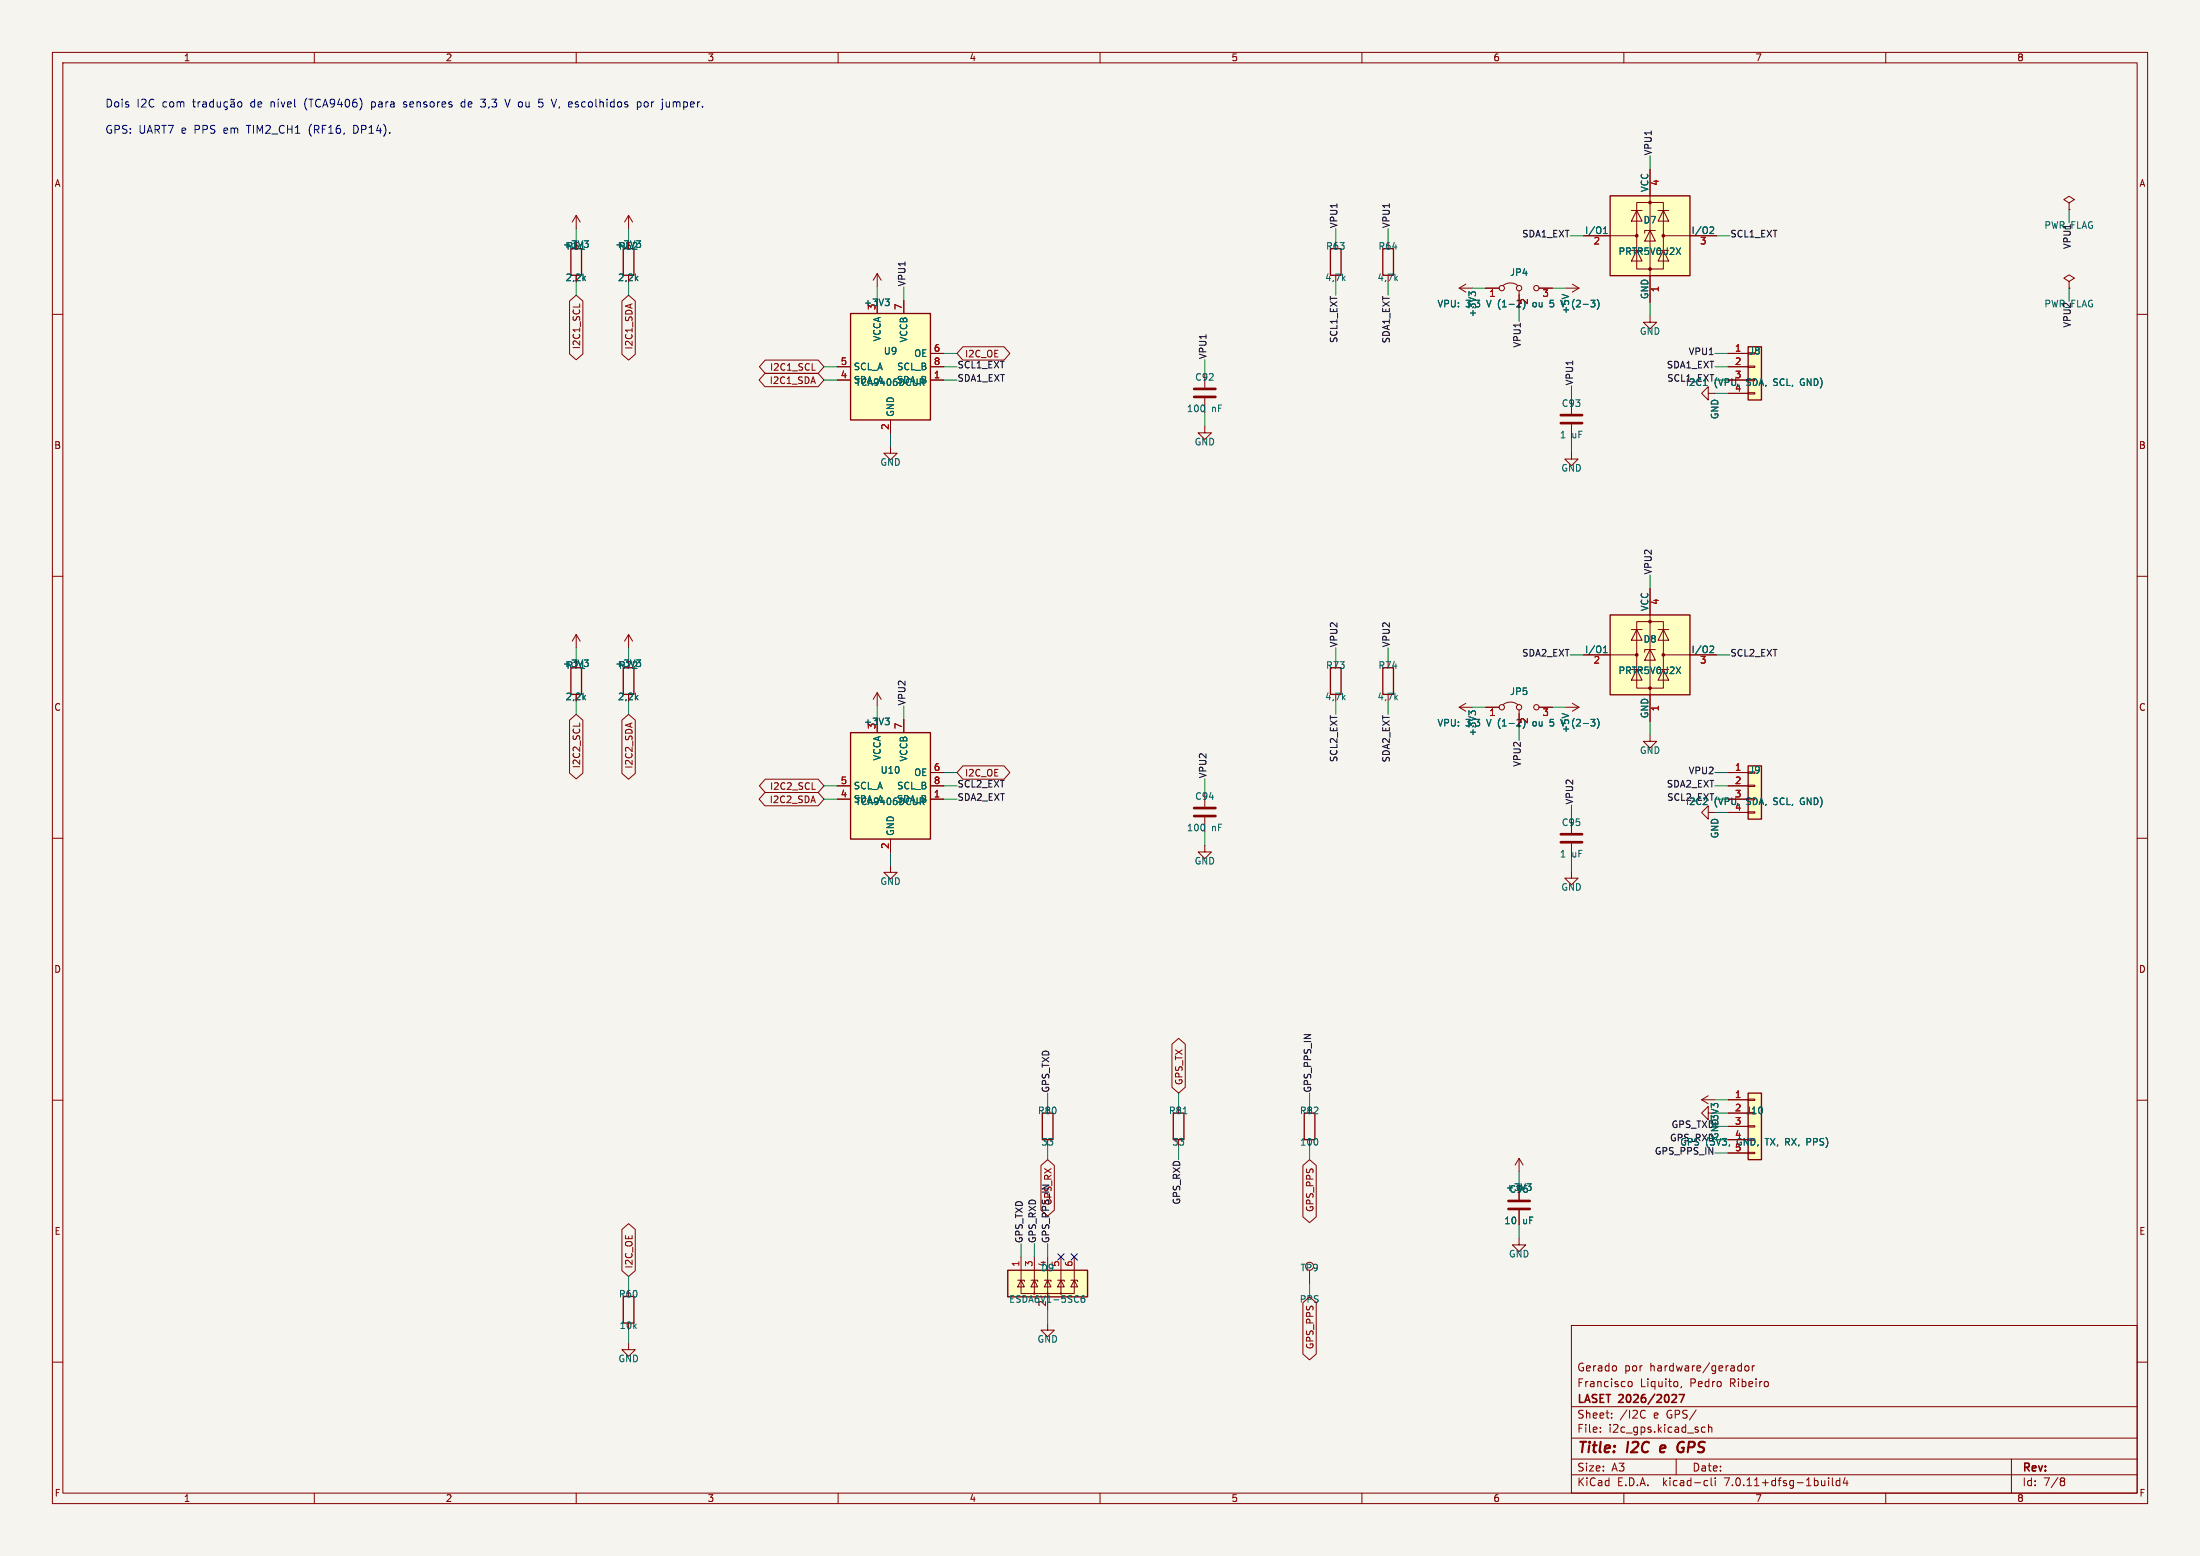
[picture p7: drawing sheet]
<svg xmlns="http://www.w3.org/2000/svg" width="420mm" height="297mm" viewBox="0 0 420 297" stroke-linecap="round" stroke-linejoin="round" font-family="sans-serif">
<path d="M0 0h420v297h-420z" fill="#f5f4ef" stroke="#f5f4ef" stroke-width=".19"/>
<g fill="none" stroke="#840000" stroke-width=".19">
<path d="M10 10h400v277h-400zM12 12h396v273h-396zM60 10v2M110 10v2M160 10v2M210 10v2M260 10v2M310 10v2M360 10v2M312.5 38.7h5v12.7h-5zM315 32.3v25.4M395 38.7l1-.6-1-.6-1 .6 1 .6v1.3"/>
<path d="M395 40h.1M10 60h2M108.7 57.5l1.3-1.2 1.3 1.2v10.1l-1.3 1.1-1.3-1.1zM110 41.1v2.5M110 41.1l-.8 1.3M110 41.1l.8 1.3M110.7 58v.6M118.7 57.5l1.3-1.2 1.3 1.2v10.1l-1.3 1.1-1.3-1.1zM120 41.1l-.8 1.3M120 41.1v2.5M120 41.1l.8 1.3M167.5 52.2v2.6"/>
<path d="M167.5 57.3v2.5M167.5 52.2l-.8 1.3M167.5 52.2l.7 1.3M172.5 57.3v2.5M278.6 55h2.5M278.6 55l1.2 .8M279.8 54.2l-1.2 .8M283.6 55h2.6M287 54.5a2.26 2.26 0 0 1 2.7 0M290 55.5v3.3M293.8 55h2.5M298.9 55h2.5"/>
<path d="M300.2 54.2l1.2 .8M301.4 55l-1.2 .8M302.3 45h10.2M311.4 40.2h2.1M312.5 47.8l1 2h-2.1zM312.5 40.2l1 2h-2.1zM315 44l1 2h-2zM316 44h-2v.5M316.5 40.2h2.1M317.5 47.8l1.1 2h-2.1zM317.5 40.2l1.1 2h-2.1zM317.5 45h10.2"/>
<path d="M395 53.7l1-.6-1-.6-1 .6 1 .6v1.3M395 55h.1M408 60h2M146 71.3h10.2l1.1 1.2-1.1 1.3h-10.2l-1.1-1.3zM146.1 68.7h10.1l1.1 1.3-1.1 1.3h-10.1l-1.1-1.3zM155 70.7h.6M159.8 72.5h2.6M159.8 70h2.6M177.6 72.5h2.6M177.6 70h2.6M177.6 67.5h2.6M183.8 66.2h7.9l1.1 1.3-1.1 1.2h-7.9l-1.1-1.2z"/>
<path d="M230 71.2v2.8M230 76v2.8M300 76.2v2.8M315 60.2v1.3h1.3l-1.3 1.3-1.3-1.3h1.3M326.1 75.1v-1.3l-1.3 1.3 1.3 1.3v-1.3h1.3M329.9 72.5h3.8M329.9 70h3.8M329.9 67.5h3.8M329.9 75.1h3.8M333.7 75h1.3v.2h-1.3zM333.7 69.9h1.3v.2h-1.3zM170 85.2v1.3h1.3l-1.3 1.3-1.3-1.3h1.3"/>
<path d="M170 80.2v2.5M230 81.4v1.2h1.3l-1.3 1.3-1.3-1.3h1.3M300 86.4v1.2h1.3l-1.3 1.3-1.3-1.3h1.3M300 81v2.8M10 110h2M312.5 118.7h5v12.7h-5zM315 112.3v25.4M408 110h2M108.7 137.5l1.3-1.2 1.3 1.2v10.1l-1.3 1.1-1.3-1.1zM110 121.1v2.5M110 121.1l-.8 1.3M110 121.1l.8 1.3"/>
<path d="M110.7 138v.6M118.7 137.5l1.3-1.2 1.3 1.2v10.1l-1.3 1.1-1.3-1.1zM120 121.1v2.5M120 121.1l-.8 1.3M120 121.1l.8 1.3M167.5 132.2v2.6M167.5 137.3v2.5M167.5 132.2l-.8 1.3M167.5 132.2l.7 1.3M172.5 137.3v2.5M278.6 135h2.5M278.6 135l1.2 .8"/>
<path d="M279.8 134.2l-1.2 .8M283.6 135h2.6M287 134.5a2.26 2.26 0 0 1 2.7 0M290 135.5v3.3M293.8 135h2.5M298.9 135h2.5M300.2 134.2l1.2 .8M301.4 135l-1.2 .8M302.3 125h10.2M311.4 120.2h2.1M312.5 127.8l1 2h-2.1zM312.5 120.2l1 2h-2.1z"/>
<path d="M315 124l1 2h-2zM316 124h-2v.5M316.5 120.2h2.1M317.5 127.8l1.1 2h-2.1zM317.5 120.2l1.1 2h-2.1zM317.5 125h10.2M10 160h2M146 151.3h10.2l1.1 1.2-1.1 1.3h-10.2l-1.1-1.3zM146.1 148.7h10.1l1.1 1.3-1.1 1.3h-10.1l-1.1-1.3zM155 150.7h.6M159.8 150h2.6M159.8 152.5h2.6"/>
<path d="M177.6 147.5h2.6M177.6 150h2.6M177.6 152.5h2.6M183.8 146.2h7.9l1.1 1.3-1.1 1.2h-7.9l-1.1-1.2zM230 151.2v2.8M230 156v2.8M300 156.2v2.8M315 140.2v1.3h1.3l-1.3 1.3-1.3-1.3h1.3M326.1 155.1v-1.3l-1.3 1.3 1.3 1.2v-1.2h1.3M329.9 147.5h3.8M329.9 150h3.8M329.9 152.5h3.8"/>
<path d="M329.9 155.1h3.8M333.7 155h1.3v.2h-1.3zM333.7 149.9h1.3v.2h-1.3zM408 160h2M170 165.2v1.3h1.3l-1.3 1.3-1.3-1.3h1.3M170 160.2v2.5M230 161.3v1.3h1.3l-1.3 1.3-1.3-1.3h1.3M300 166.3v1.3h1.3l-1.3 1.3-1.3-1.3h1.3M300 161v2.8M223.7 199.3l1.3-1.1 1.3 1.1v8.2l-1.3 1.2-1.3-1.2zM10 210h2M324.8 209.9h2.6"/>
<path d="M324.8 209.9l1.3 .8M326.1 212.5v-1.3l-1.3 1.3 1.3 1.2v-1.2h1.3M326.1 209.2l-1.3 .7M329.9 209.9h3.8M329.9 212.5h3.8M329.9 215h3.8M329.9 217.5h3.8M333.7 220h1.3v.2h-1.3zM333.7 214.9h1.3v.2h-1.3zM333.7 209.8h1.3v.2h-1.3zM408 210h2M118.7 234.7l1.3-1.1 1.3 1.1v7.8l-1.3 1.2-1.3-1.2z"/>
<path d="M194.9 239.9v7h10.2v-7M197.5 239.9v7M198.7 222.5l1.3-1.1 1.3 1.1v8.5l-1.3 1.1-1.3-1.1zM200 239.9v10.2M202.5 239.9v7M248.7 222.5l1.3-1.1 1.3 1.1v9.8l-1.3 1.1-1.3-1.1zM290 236.4v1.2h1.3l-1.3 1.3-1.3-1.3h1.3M290 221.1v2.6M290 226.2v2.8M290 231v2.8M290 221.1l-.8 1.3M290 221.1l.8 1.3"/>
<path d="M329.9 220.1h3.8M10 260h2M120 256.4v1.2h1.3l-1.3 1.3-1.3-1.3h1.3M194.3 244.4h1.3v.2M194.9 244.4l.7 1.2h-1.3zM196.8 244.4h1.3v.2M197.5 244.4l.6 1.2h-1.3zM199.4 244.4h1.2v.2M200 252.6v1.3h1.3l-1.3 1.3-1.3-1.3h1.3M200 244.4l.6 1.2h-1.2zM201.9 244.4h1.3v.2M202.5 244.4l.7 1.2h-1.3z"/>
<path d="M204.4 244.4h1.3v.2M205.1 244.4l.6 1.2h-1.3zM248.7 248.7l1.3-1.2 1.3 1.2v9.8l-1.3 1.1-1.3-1.1zM250 242.5v2.5M300 253h108v32h-108zM408 260h2M300 278.5h108M300 274.5h108M300 268.5h108M305.5 273.2v.2M305.5 272.5v.1M307.7 270.5v.2"/>
<path d="M307.7 269.8v.1M310.9 263.8l.4-.1 .3 .3v.4l-.3 .3-.4-.1-.1-.2zM313.7 269.2l.4 .1M314.1 270.5l-.4 .2M320 278.5v3M321 264.6l-.1 .3M325.5 272.5l-.4-.1-.3 .3 .1 .6h.6M326.2 272.5l.2-.1 .3 .1 .1 .9M326.2 271.9v1.5M332 260.7l.4 .1M332.4 260.2v1.5M332.4 261.6l-.4 .1"/>
<path d="M333.2 260.8l.2-.1 .4 .1 .1 .6-.2 .2-.3 .1-.2-.2zM334.5 260.7v1M334.9 260.7l-.2 .1-.2 .2M384 278.5v6.5M60 285v2M110 285v2M160 285v2M210 285v2M260 285v2M300 281.5h108M310 285v2M325.6 282.6l.4 .1"/>
<path d="M326 283.5l-.4 .1M326.7 282.1v1.3l.2 .2M327.4 282.1v.1M327.4 282.6v1M349.1 282.1v.1M349.1 282.6v1M349.8 282.1v1.3l.2 .2M351.2 282.7l-.4-.1-.3 .3 .2 .6h.5M351.2 282.1v1.5M352.2 282l-.3 1.1h.9M352.6 282.6v1M360 285v2"/>
<path d="M393.6 282.1h.3l.3 .3-.3 .3M393.6 282.7h.3M393.9 282.7l.2 .2 .1 .4-.3 .3h-.3"/>
<circle cx="286.7" cy="55" r=".51"/>
<circle cx="290" cy="55" r=".51"/>
<circle cx="293.3" cy="55" r=".51"/>
<circle cx="286.7" cy="135" r=".51"/>
<circle cx="290" cy="135" r=".51"/>
<circle cx="293.3" cy="135" r=".51"/>
<circle cx="197.5" cy="246.9" r=".13"/>
<circle cx="200" cy="246.9" r=".13"/>
<circle cx="202.5" cy="246.9" r=".13"/>
<circle cx="250" cy="241.7" r=".76"/>
</g>
<path d="M317.1 276l-.2 .9 .2 .3M317.9 276.3l-1 .2M320.3 276.9a.68 .68 0 0 0 1 .2M321.1 276.3h.3M321.3 275.2a.81 .81 0 0 0-.9 .5" fill="none" stroke="#840000" stroke-width=".4"/>
<path d="M319.4 266.2l.5 .1 .1 .3-.9 1.1h.9M320.5 266.2h1l-.6 1.5" fill="none" stroke="#840000" stroke-width=".3"/>
<g fill="none" stroke="#840000" stroke-width=".25">
<path d="M307.4 37.4h15.2v15.2h-15.2zM109 47.5h2v5h-2zM119 47.5h2v5h-2zM162.4 59.8h15.2v20.4h-15.2zM254 47.5h2v5h-2zM264 47.5h2v5h-2zM333.7 66.2h2.6v10.2h-2.6zM307.4 117.4h15.2v15.2h-15.2zM109 127.5h2v5h-2zM119 127.5h2v5h-2zM162.4 139.8h15.2v20.4h-15.2zM254 127.5h2v5h-2z"/>
<path d="M264 127.5h2v5h-2zM333.7 146.2h2.6v10.1h-2.6zM199 212.5h2v5h-2zM224 212.5h2v5h-2zM249 212.5h2v5h-2zM333.7 208.7h2.6v12.7h-2.6zM119 247.5h2v5h-2zM192.4 242.5h15.2v5h-15.2z"/>
</g>
<g fill="none" stroke="#006464" stroke-width=".19">
<path d="M111.5 46h.8l-.4 .4M112.1 46.4l.2 .3v.3l-.2 .2M121.5 46h.8l-.4 .4M122.1 46.4l.2 .3v.3l-.2 .2M169 57.1h.8l-.5 .5M169.5 57.6l.3 .2v.3l-.3 .2M280.9 56.1l-.5-.4v.8M280.9 55.9l.2-.2h.3l.3 .2M291 58.7l-.2 .4M295.9 58.5l.2 .1M296.6 57.3h-.6l-.1 .6 .2-.1M298.2 56.2l1.3 .4"/>
<path d="M306.1 43.7l.4-.4v1.3M306.1 44.6h.7M326.6 43.3l.4 .1 .2 .3-.8 .9h.8M111.5 126h.8l-.4 .4M112.1 126.4l.2 .3v.3l-.2 .2M121.5 126h.8l-.4 .4M122.1 126.4l.2 .3v.3l-.2 .2M169 137.1h.8l-.5 .5M169.5 137.6l.3 .2v.3l-.3 .2M280.9 136.1l-.5-.4v.8M280.9 135.9l.2-.2h.3l.3 .2M291 138.7l-.2 .4"/>
<path d="M295.9 138.5l.2 .1M296.6 137.3h-.6l-.1 .6 .2-.1M298.2 136.2l1.3 .4M306.1 124.6h.7M306.1 123.7l.4-.4v1.3M326.6 123.3l.4 .1 .2 .3-.8 .9h.8M225.9 212.6h.7M327.2 211l-.5-.4v.8M327.2 210.9l.2-.3h.3l.3 .3M344.9 218h.5M345.4 217.3h-.5v1.3M291.5 226h.8l-.4 .4"/>
<path d="M292.1 226.4l.2 .3v.3l-.2 .2M207 247.3l-.4 .1a.85 .85 0 0 0 0 1.2l.4-.1 .1-.5-.2-.2-.4 .1-.1 .1"/>
</g>
<g fill="#ffffc2" stroke="#ffffc2" stroke-width=".19">
<path d="M307.4 117.4h15.2v15.2h-15.2z"/>
<path d="M333.7 208.7h2.6v12.7h-2.6z"/>
<path d="M307.4 37.4h15.2v15.2h-15.2z"/>
<path d="M333.7 146.2h2.6v10.1h-2.6z"/>
<path d="M162.4 59.8h15.2v20.4h-15.2z"/>
<path d="M333.7 66.2h2.6v10.2h-2.6z"/>
<path d="M162.4 139.8h15.2v20.4h-15.2z"/>
<path d="M192.4 242.5h15.2v5h-15.2z"/>
</g>
<g fill="#840000" stroke="#840000" stroke-width=".19">
<circle cx="312.5" cy="125" r=".25"/>
<circle cx="315" cy="131.3" r=".25"/>
<circle cx="315" cy="118.6" r=".25"/>
<circle cx="317.5" cy="125" r=".25"/>
<circle cx="312.5" cy="45" r=".25"/>
<circle cx="315" cy="51.3" r=".25"/>
<circle cx="315" cy="38.7" r=".25"/>
<circle cx="317.5" cy="45" r=".25"/>
</g>
<path d="M228 75.8h4M228 74.2h4M298 79.2h4M298 80.8h4M228 155.8h4M228 154.2h4M298 159.2h4M298 160.8h4M288 230.8h4M288 229.2h4" fill="none" stroke="#840000" stroke-width=".51"/>
<g fill="none" stroke="#0000c2" stroke-width=".19">
<path d="M36.7 19.4h.6M37 18.9v1.3l.3 .2M37.8 19.4v1M38.2 19.4l-.2 .1-.2 .2M38.7 19.5h.6l.1 .9M39.4 19.8l-.5 .1a.29 .29 0 0 0-.2 .3 .29 .29 0 0 0 .2 .2h.5M40.7 19.5l-.4-.1-.3 .3 .2 .7h.5M40.7 18.9v1.5M41.5 19.4v1h.4l.2-.1M42.1 19.4v1M43.5 19.5l-.5-.1-.3 .3 .2 .7h.6M44.1 19.5h.6v.9"/>
<path d="M44.7 19.8l-.5 .1a.29 .29 0 0 0-.2 .3 .29 .29 0 0 0 .2 .2h.5M44.7 18.9l-.2 .2-.3-.2-.2 .2M45.5 19.6l.2-.2 .4 .2 .1 .5-.2 .3h-.3l-.2-.1zM51.7 19.6l.3-.2 .3 .1 .1 .9M51.7 19.4v1M53.1 19.4v1M53.2 18.9l-.2 .2M53.7 19.4l.3 1 .4-1M54.9 19.9l.7-.1-.1-.3-.4-.1-.2 .2 .1 .8h.5M56.2 18.9v1.3l.3 .2M71 19.4v1.5M71.1 19.4l-.1 .1"/>
<path d="M77.2 19.4l-.2 .2 .2 .3M88.6 19.4l-.4 .1-.2 .2 .1 .6 .5 .1M91.7 18.9h1l-.5 .6h.2M96.4 18.9l.5 1.5 .5-1.5M102.9 18.9h.7M103 19.5h.4l.3 .3-.2 .6h-.5M121.7 19.5l.4-.1 .3 .3-.2 .7h-.5M121.7 19.4v1.5M123.2 19.4l-.2 .3v.4l.2 .3M127.8 19.4v1M43.2 20.5l.2 .2-.1 .2h-.3M67.9 23.9h-.4v1.5h.4"/>
<path d="M71 20.4h.1M77 20.4h.5M92 20.4h.4M127.8 20.3l-.4 .1"/>
</g>
<g fill="none" stroke="#009600" stroke-width=".19">
<path d="M315 29.8v2.5M395 40v2.5M110 43.6v2.6M110 53.8v2.5M120 43.6v2.6M120 53.8v2.5M167.5 54.8v2.5M172.5 54.8v2.5M255 43.6v2.6M255 53.8v2.5M265 43.6v2.6M265 53.8v2.5"/>
<path d="M281.1 55h2.5M290 58.8v2.5M296.3 55h2.6M299.8 45h2.5M315 57.7v2.5M327.7 45h2.5M395 55v2.5M157.3 72.5h2.5M157.3 70h2.5M180.2 67.5h2.5M180.2 72.5h2.5M180.2 70h2.5"/>
<path d="M230 68.7v2.5M230 78.8v2.6M300 73.7v2.5M327.4 67.5h2.5M327.4 70h2.5M327.4 75.1h2.5M170 82.7v2.5M300 83.8v2.6M315 109.8v2.5M110 123.6v2.6M110 133.8v2.5M120 123.6v2.6"/>
<path d="M120 133.8v2.5M167.5 134.8v2.5M172.5 134.8v2.5M255 123.6v2.6M255 133.8v2.5M265 123.6v2.6M265 133.8v2.5M281.1 135h2.5M290 138.8v2.5M296.3 135h2.6M299.8 125h2.5M315 137.7v2.5"/>
<path d="M327.7 125h2.5M157.3 152.5h2.5M157.3 150h2.5M180.2 147.5h2.5M180.2 152.5h2.5M180.2 150h2.5M230 148.6v2.6M230 158.8v2.5M300 153.6v2.6M327.4 147.5h2.5M327.4 150h2.5M327.4 155.1h2.5"/>
<path d="M170 162.7v2.5M300 163.8v2.5M200 208.7v2.5M200 218.8v2.6M225 208.7v2.5M225 218.8v2.6M250 208.7v2.5M250 218.8v2.6M327.4 215h2.5M327.4 212.5h2.5M327.4 209.9h2.5M194.9 237.4v2.5"/>
<path d="M197.5 237.4v2.5M200 237.4v2.5M290 223.7v2.5M290 233.8v2.6M327.4 220.1h2.5M120 243.7v2.5M120 253.8v2.6M200 250.1v2.5M250 245v2.5"/>
</g>
<path d="M201.9 239.3l1.2 1.2M203.1 239.3l-1.2 1.2M204.5 239.3l1.2 1.2M205.7 239.3l-1.2 1.2" fill="none" stroke="#000084" stroke-width=".19"/>
<g font-size="2.8" fill="#840000">
<text x="301" y="277.9">Title:</text>
<text x="310.6" y="277.9">I2C</text>
<text x="317.8" y="277.9">e</text>
<text x="321.9" y="277.9">GPS</text>
</g>
<g font-size="2.1" fill="#0000c2">
<text x="20" y="20.7">Dois</text>
<text x="26.1" y="20.7">I2C</text>
<text x="31" y="20.7">com</text>
<text x="48.1" y="20.7">de</text>
<text x="58.7" y="20.7">(TCA9406)</text>
<text x="71.6" y="20.7">para</text>
<text x="77.9" y="20.7">sensores</text>
<text x="89.1" y="20.7">de</text>
<text x="93" y="20.7">3,3</text>
<text x="97.9" y="20.7">V ou</text>
<text x="104.5" y="20.7">5</text>
<text x="107.2" y="20.7">V, escolhidos</text>
<text x="123.7" y="20.7">por</text>
<text x="128.7" y="20.7">jumper.</text>
<text x="20" y="25.7">GPS: UART7 e PPS</text>
<text x="43" y="25.7">em</text>
<text x="47.6" y="25.7">TIM2_CH1</text>
<text x="59.5" y="25.7">(RF16,</text>
<text x="68.2" y="25.7">DP14).</text>
</g>
<g font-size="2.1" fill="#840000">
<text x="301" y="262">Gerado</text>
<text x="310.1" y="262">por</text>
<text x="315" y="262">hardware/gerador</text>
<text x="301" y="268.2">LASET 2026/2027</text>
<text x="301" y="265">Francisco</text>
<text x="313.1" y="265">Liquito,</text>
<text x="322.7" y="265">Pedro</text>
<text x="330.4" y="265">Ribeiro</text>
<text x="301" y="273.7">File:</text>
<text x="301" y="271">Sheet:</text>
<text x="307.1" y="273.7">i2c_gps.kicad_sch</text>
<text x="309.2" y="271">/I2C</text>
<text x="315.7" y="271">e GPS/</text>
<text x="301" y="281.1">Size:</text>
<text x="307.6" y="281.1">A3</text>
<text x="323" y="281.1">Date:</text>
<text x="386" y="281.3">Rev:</text>
<text x="301" y="283.9">KiCad</text>
<text x="308.7" y="283.9">E.D.A.</text>
<text x="317.6" y="283.9">kicad-cli</text>
<text x="329.5" y="283.9">7.0.11+dfsg-1build4</text>
<text x="386" y="283.9">Id:</text>
<text x="390.1" y="283.9">7/8</text>
</g>
<g font-size="1.8" fill="#840000">
<text x="35" y="11.9">1</text>
<text x="85" y="11.9">2</text>
<text x="135" y="11.9">3</text>
<text x="185" y="11.9">4</text>
<text x="235" y="11.9">5</text>
<text x="285" y="11.9">6</text>
<text x="335" y="11.9">7</text>
<text x="385" y="11.9">8</text>
<text x="10.3" y="35.9">A</text>
<text x="408.3" y="35.9">A</text>
<text x="108.1" y="47.9">R61</text>
<text x="118.1" y="47.9">R62</text>
<text x="107.9" y="53.9">2,2k</text>
<text x="117.9" y="53.9">2,2k</text>
<text x="111" y="66.8" transform="rotate(-90 111 66.8)">I2C1_SCL</text>
<text x="121" y="66.8" transform="rotate(-90 121 66.8)">I2C1_SDA</text>
<text x="146.9" y="71">I2C1_SCL</text>
<text x="146.8" y="73.5">I2C1_SDA</text>
<text x="10.3" y="85.9">B</text>
<text x="408.2" y="85.9">B</text>
<text x="10.3" y="135.9">C</text>
<text x="107.9" y="133.9">2,2k</text>
<text x="117.9" y="133.9">2,2k</text>
<text x="408.2" y="135.9">C</text>
<text x="111" y="146.8" transform="rotate(-90 111 146.8)">I2C2_SCL</text>
<text x="121" y="146.8" transform="rotate(-90 121 146.8)">I2C2_SDA</text>
<text x="146.8" y="153.5">I2C2_SDA</text>
<text x="146.9" y="151">I2C2_SCL</text>
<text x="10.3" y="185.9">D</text>
<text x="408.2" y="185.9">D</text>
<text x="226" y="207.2" transform="rotate(-90 226 207.2)">GPS_TX</text>
<text x="251" y="231.4" transform="rotate(-90 251 231.4)">GPS_PPS</text>
<text x="10.3" y="235.9">E</text>
<text x="408.3" y="235.9">E</text>
<text x="121" y="242.2" transform="rotate(-90 121 242.2)">I2C_OE</text>
<text x="248" y="248.9">PPS</text>
<text x="251" y="257.6" transform="rotate(-90 251 257.6)">GPS_PPS</text>
<text x="10.3" y="285.9">F</text>
<text x="35" y="286.9">1</text>
<text x="85" y="286.9">2</text>
<text x="135" y="286.9">3</text>
<text x="185" y="286.9">4</text>
<text x="235" y="286.9">5</text>
<text x="285" y="286.9">6</text>
<text x="335" y="286.9">7</text>
<text x="385" y="286.9">8</text>
<text x="408.3" y="285.9">F</text>
</g>
<g font-size="1.8" fill="#0f0f0f">
<text x="315.5" y="29.8" transform="rotate(-90 315.5 29.8)">VPU1</text>
<text x="255.5" y="43.6" transform="rotate(-90 255.5 43.6)">VPU1</text>
<text x="265.5" y="43.6" transform="rotate(-90 265.5 43.6)">VPU1</text>
<text x="290.5" y="45.5">SDA1_EXT</text>
<text x="330.2" y="45.5">SCL1_EXT</text>
<text x="395.5" y="47.6" transform="rotate(-90 395.5 47.6)">VPU1</text>
<text x="173.1" y="54.8" transform="rotate(-90 173.1 54.8)">VPU1</text>
<text x="255.5" y="65.6" transform="rotate(-90 255.5 65.6)">SCL1_EXT</text>
<text x="265.5" y="65.6" transform="rotate(-90 265.5 65.6)">SDA1_EXT</text>
<text x="395.5" y="62.6" transform="rotate(-90 395.5 62.6)">VPU2</text>
<text x="182.7" y="70.5">SCL1_EXT</text>
<text x="184.1" y="68.4">I2C_OE</text>
<text x="230.5" y="68.7" transform="rotate(-90 230.5 68.7)">VPU1</text>
<text x="290.5" y="66.5" transform="rotate(-90 290.5 66.5)">VPU1</text>
<text x="318.1" y="70.5">SDA1_EXT</text>
<text x="322.3" y="68">VPU1</text>
<text x="182.7" y="73.1">SDA1_EXT</text>
<text x="300.5" y="73.7" transform="rotate(-90 300.5 73.7)">VPU1</text>
<text x="315.5" y="109.8" transform="rotate(-90 315.5 109.8)">VPU2</text>
<text x="255.5" y="123.6" transform="rotate(-90 255.5 123.6)">VPU2</text>
<text x="265.5" y="123.6" transform="rotate(-90 265.5 123.6)">VPU2</text>
<text x="290.5" y="125.5">SDA2_EXT</text>
<text x="330.2" y="125.5">SCL2_EXT</text>
<text x="173.1" y="134.8" transform="rotate(-90 173.1 134.8)">VPU2</text>
<text x="184.1" y="148.4">I2C_OE</text>
<text x="230.5" y="148.6" transform="rotate(-90 230.5 148.6)">VPU2</text>
<text x="255.5" y="145.6" transform="rotate(-90 255.5 145.6)">SCL2_EXT</text>
<text x="265.5" y="145.6" transform="rotate(-90 265.5 145.6)">SDA2_EXT</text>
<text x="290.5" y="146.5" transform="rotate(-90 290.5 146.5)">VPU2</text>
<text x="322.3" y="148">VPU2</text>
<text x="182.7" y="150.5">SCL2_EXT</text>
<text x="182.7" y="153.1">SDA2_EXT</text>
<text x="300.5" y="153.6" transform="rotate(-90 300.5 153.6)">VPU2</text>
<text x="318.1" y="150.5">SDA2_EXT</text>
<text x="318.2" y="153.1">SCL2_EXT</text>
<text x="200.5" y="208.7" transform="rotate(-90 200.5 208.7)">GPS_TXD</text>
<text x="250.5" y="208.7" transform="rotate(-90 250.5 208.7)">GPS_PPS_IN</text>
<text x="319" y="215.5">GPS_TXD</text>
<text x="315.8" y="220.6">GPS_PPS_IN</text>
<text x="201" y="230.2" transform="rotate(-90 201 230.2)">GPS_RX</text>
<text x="225.5" y="230" transform="rotate(-90 225.5 230)">GPS_RXD</text>
<text x="195.4" y="237.4" transform="rotate(-90 195.4 237.4)">GPS_TXD</text>
<text x="198" y="237.4" transform="rotate(-90 198 237.4)">GPS_RXD</text>
<text x="200.5" y="237.4" transform="rotate(-90 200.5 237.4)">GPS_PPS_IN</text>
</g>
<g font-size="1.8" fill="#a90000">
<text x="317" y="35.5" transform="rotate(-90 317 35.5)">4</text>
<text x="304.1" y="47">2</text>
<text x="324.5" y="47">3</text>
<text x="172.3" y="59.3" transform="rotate(-90 172.3 59.3)">7</text>
<text x="284.2" y="57">1</text>
<text x="292" y="58.2" transform="rotate(-90 292 58.2)">2</text>
<text x="294.4" y="57">3</text>
<text x="317" y="55.9" transform="rotate(-90 317 55.9)">1</text>
<text x="160.4" y="69.7">5</text>
<text x="178.2" y="67.2">6</text>
<text x="178.2" y="69.7">8</text>
<text x="331.1" y="67.2">1</text>
<text x="331.1" y="69.7">2</text>
<text x="160.4" y="72.3">4</text>
<text x="178.2" y="72.3">1</text>
<text x="331.1" y="72.3">3</text>
<text x="331.1" y="74.8">4</text>
<text x="169.7" y="82.1" transform="rotate(-90 169.7 82.1)">2</text>
<text x="317" y="115.5" transform="rotate(-90 317 115.5)">4</text>
<text x="304.1" y="127">2</text>
<text x="324.5" y="127">3</text>
<text x="284.2" y="137">1</text>
<text x="294.4" y="137">3</text>
<text x="317" y="135.9" transform="rotate(-90 317 135.9)">1</text>
<text x="172.3" y="139.3" transform="rotate(-90 172.3 139.3)">7</text>
<text x="292" y="138.2" transform="rotate(-90 292 138.2)">2</text>
<text x="160.4" y="149.7">5</text>
<text x="178.2" y="147.2">6</text>
<text x="178.2" y="149.7">8</text>
<text x="331.1" y="147.2">1</text>
<text x="331.1" y="149.7">2</text>
<text x="160.4" y="152.3">4</text>
<text x="178.2" y="152.3">1</text>
<text x="331.1" y="152.3">3</text>
<text x="331.1" y="154.8">4</text>
<text x="169.7" y="162.1" transform="rotate(-90 169.7 162.1)">2</text>
<text x="331.1" y="209.7">1</text>
<text x="331.1" y="212.2">2</text>
<text x="331.1" y="214.7">3</text>
<text x="331.1" y="217.3">4</text>
<text x="331.1" y="219.8">5</text>
<text x="194.7" y="241.9" transform="rotate(-90 194.7 241.9)">1</text>
<text x="197.2" y="241.9" transform="rotate(-90 197.2 241.9)">3</text>
<text x="204.8" y="241.9" transform="rotate(-90 204.8 241.9)">6</text>
</g>
<g font-size="1.8" fill="#006464">
<text x="314.7" y="36.8" transform="rotate(-90 314.7 36.8)">VCC</text>
<text x="107.4" y="47.5">+3V3</text>
<text x="117.4" y="47.5">+3V3</text>
<text x="253.1" y="47.9">R63</text>
<text x="263.1" y="47.9">R64</text>
<text x="302.5" y="44.7">I/O1</text>
<text x="313.7" y="42.9">D7</text>
<text x="322.8" y="44.7">I/O2</text>
<text x="390.2" y="43.9">PWR_FLAG</text>
<text x="252.9" y="53.9">4,7k</text>
<text x="262.9" y="53.9">4,7k</text>
<text x="288.2" y="52.9">JP4</text>
<text x="308.9" y="48.9">PRTR5V0U2X</text>
<text x="164.8" y="58.6">+3V3</text>
<text x="167.2" y="59.3" transform="rotate(-90 167.2 59.3)">3</text>
<text x="274.3" y="58.9">VPU:</text>
<text x="279.8" y="58.9">3,3</text>
<text x="284" y="58.9">V (1-2)</text>
<text x="293.1" y="58.9">ou</text>
<text x="296.6" y="58.9">5</text>
<text x="299" y="58.9">V (2-3)</text>
<text x="314.7" y="57.2" transform="rotate(-90 314.7 57.2)">GND</text>
<text x="390.2" y="58.9">PWR_FLAG</text>
<text x="168.3" y="65.3" transform="rotate(-90 168.3 65.3)">VCCA</text>
<text x="173.4" y="65.4" transform="rotate(-90 173.4 65.4)">VCCB</text>
<text x="282" y="60.6" transform="rotate(-90 282 60.6)">+3V3</text>
<text x="299.8" y="60" transform="rotate(-90 299.8 60)">+5V</text>
<text x="313" y="64.1">GND</text>
<text x="162.9" y="70.9">SCL_A</text>
<text x="168.6" y="67.9">U9</text>
<text x="171.2" y="70.9">SCL_B</text>
<text x="174.4" y="68.3">OE</text>
<text x="333.8" y="67.9">J8</text>
<text x="162.9" y="73.4">SDA_A</text>
<text x="163.2" y="73.9">TCA9406DCUR</text>
<text x="171.1" y="73.4">SDA_B</text>
<text x="228.1" y="72.9">C92</text>
<text x="298.1" y="77.9">C93</text>
<text x="318.2" y="73.1">SCL1_EXT</text>
<text x="321.7" y="73.9">I2C1</text>
<text x="327.2" y="73.9">(VPU,</text>
<text x="333.5" y="73.9">SDA, SCL,</text>
<text x="344.1" y="73.9">GND)</text>
<text x="170.9" y="79.7" transform="rotate(-90 170.9 79.7)">GND</text>
<text x="226.5" y="78.9">100</text>
<text x="231.3" y="78.9">nF</text>
<text x="297.7" y="83.9">1</text>
<text x="300.1" y="83.9">uF</text>
<text x="328.2" y="80.1" transform="rotate(-90 328.2 80.1)">GND</text>
<text x="168" y="89.1">GND</text>
<text x="228" y="85.2">GND</text>
<text x="298" y="90.2">GND</text>
<text x="314.7" y="116.8" transform="rotate(-90 314.7 116.8)">VCC</text>
<text x="302.5" y="124.7">I/O1</text>
<text x="313.7" y="122.9">D8</text>
<text x="322.8" y="124.7">I/O2</text>
<text x="107.4" y="127.5">+3V3</text>
<text x="108.1" y="127.9">R71</text>
<text x="117.4" y="127.5">+3V3</text>
<text x="118.1" y="127.9">R72</text>
<text x="253.1" y="127.9">R73</text>
<text x="263.1" y="127.9">R74</text>
<text x="308.9" y="128.9">PRTR5V0U2X</text>
<text x="252.9" y="133.9">4,7k</text>
<text x="262.9" y="133.9">4,7k</text>
<text x="288.2" y="132.9">JP5</text>
<text x="314.7" y="137.2" transform="rotate(-90 314.7 137.2)">GND</text>
<text x="164.8" y="138.6">+3V3</text>
<text x="167.2" y="139.3" transform="rotate(-90 167.2 139.3)">3</text>
<text x="274.3" y="138.9">VPU:</text>
<text x="279.8" y="138.9">3,3</text>
<text x="282" y="140.6" transform="rotate(-90 282 140.6)">+3V3</text>
<text x="284" y="138.9">V (1-2)</text>
<text x="293.1" y="138.9">ou</text>
<text x="296.6" y="138.9">5</text>
<text x="299" y="138.9">V (2-3)</text>
<text x="299.8" y="140" transform="rotate(-90 299.8 140)">+5V</text>
<text x="168" y="147.9">U10</text>
<text x="168.3" y="145.3" transform="rotate(-90 168.3 145.3)">VCCA</text>
<text x="173.4" y="145.4" transform="rotate(-90 173.4 145.4)">VCCB</text>
<text x="174.4" y="148.3">OE</text>
<text x="313" y="144.1">GND</text>
<text x="333.8" y="147.9">J9</text>
<text x="162.9" y="153.4">SDA_A</text>
<text x="162.9" y="150.9">SCL_A</text>
<text x="163.2" y="153.9">TCA9406DCUR</text>
<text x="171.1" y="153.4">SDA_B</text>
<text x="171.2" y="150.9">SCL_B</text>
<text x="228.1" y="152.9">C94</text>
<text x="321.7" y="153.9">I2C2</text>
<text x="327.2" y="153.9">(VPU,</text>
<text x="333.5" y="153.9">SDA, SCL,</text>
<text x="344.1" y="153.9">GND)</text>
<text x="170.9" y="159.7" transform="rotate(-90 170.9 159.7)">GND</text>
<text x="226.5" y="158.9">100</text>
<text x="231.3" y="158.9">nF</text>
<text x="298.1" y="157.9">C95</text>
<text x="328.2" y="160.1" transform="rotate(-90 328.2 160.1)">GND</text>
<text x="228" y="165.2">GND</text>
<text x="297.7" y="163.9">1</text>
<text x="300.1" y="163.9">uF</text>
<text x="168" y="169.1">GND</text>
<text x="298" y="170.2">GND</text>
<text x="198.1" y="212.9">R80</text>
<text x="223.1" y="212.9">R81</text>
<text x="248.1" y="212.9">R82</text>
<text x="328.2" y="215.6" transform="rotate(-90 328.2 215.6)">+3V3</text>
<text x="333.2" y="212.9">J10</text>
<text x="198.7" y="218.9">33</text>
<text x="223.7" y="218.9">33</text>
<text x="248.1" y="218.9">100</text>
<text x="318.7" y="218.1">GPS_RXD</text>
<text x="320.7" y="218.9">GPS (3V3,</text>
<text x="328.2" y="217.5" transform="rotate(-90 328.2 217.5)">GND</text>
<text x="331.7" y="218.9">GND,</text>
<text x="337.4" y="218.9">TX, RX,</text>
<text x="345.6" y="218.9">PPS)</text>
<text x="287.4" y="227.5">+3V3</text>
<text x="288.1" y="227.9">C96</text>
<text x="287.1" y="233.9">10</text>
<text x="290.7" y="233.9">uF</text>
<text x="198.7" y="242.9">D9</text>
<text x="199.7" y="241.9" transform="rotate(-90 199.7 241.9)">4</text>
<text x="202.3" y="241.9" transform="rotate(-90 202.3 241.9)">5</text>
<text x="248.2" y="242.9">TP9</text>
<text x="288" y="240.2">GND</text>
<text x="118.1" y="247.9">R60</text>
<text x="192.6" y="248.9">ESDA6V1-5SC6</text>
<text x="199.7" y="249.5" transform="rotate(-90 199.7 249.5)">2</text>
<text x="118.2" y="253.9">10k</text>
<text x="198" y="256.5">GND</text>
<text x="118" y="260.2">GND</text>
</g>
</svg>
